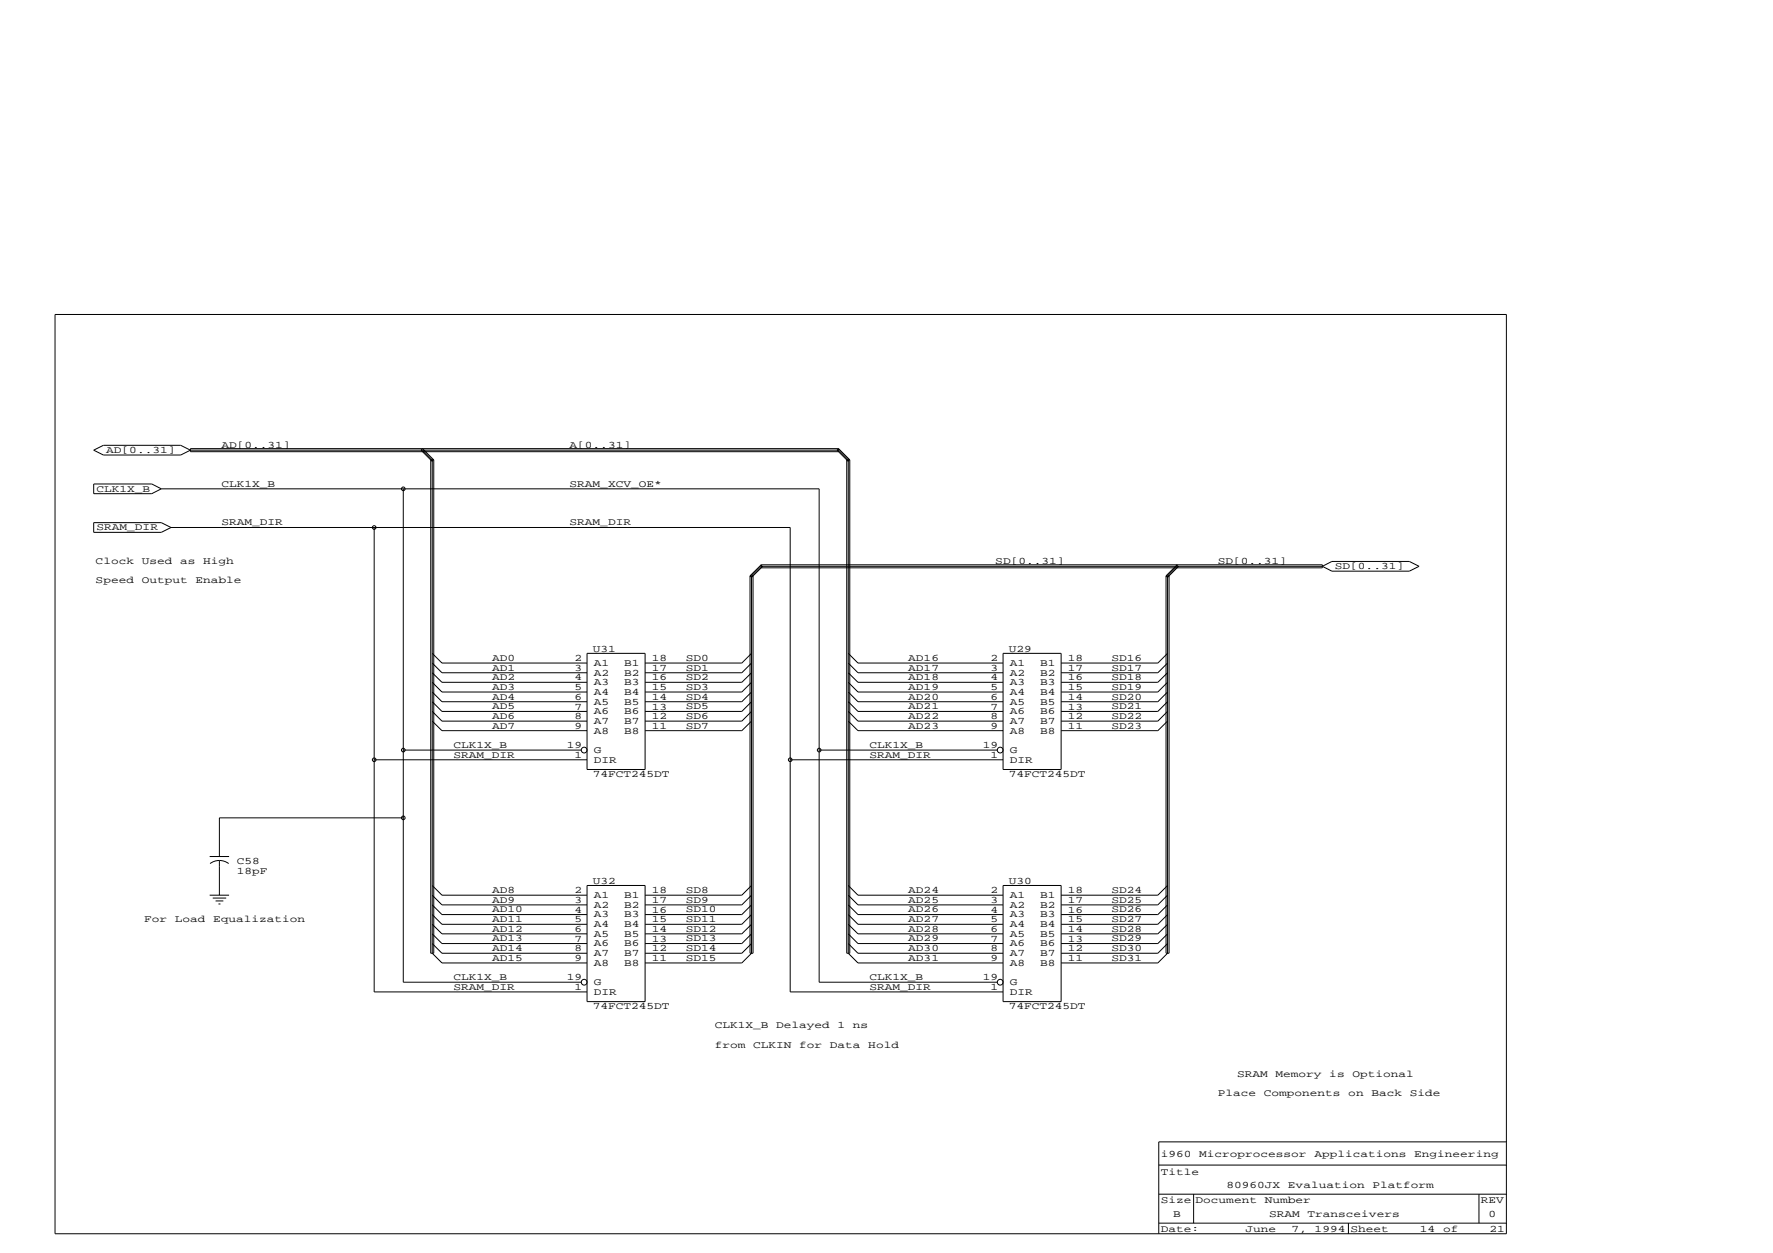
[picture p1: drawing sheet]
<svg xmlns="http://www.w3.org/2000/svg" width="297mm" height="210mm" viewBox="0 0 297 210" stroke-linecap="round" stroke-linejoin="round" font-family="sans-serif">
<g fill="none" stroke="#000" stroke-width=".17">
<path d="M9.2 52.7h243.2v154h-243.2zM15.7 75.4l1.6-.8h13l1.6 .8-1.6 .8h-13zM31.9 75.4h108.6l1.6 1.6v82.7l1.6 1.6h24.3M31.9 75.2h108.6v.5h-108.6zM70.8 75.4l1.6 1.6v82.7l1.6 1.6h24.3M72.2 77h.5v82.7h-.5zM72.7 77l-1.9-1.8-.3 .2 1.9 1.9M140.5 75.2l1.9 1.8M140.5 75.2l-.3 .2 1.9 1.9M141.9 77h.5v82.7h-.5zM15.7 81.1h9.7l1.6 .8-1.6 .8h-9.7zM15.7 87.6h11.3l1.7 .8-1.7 .8h-11.3z"/>
<path d="M27 81.9h110.2v82.6h29.9M28.7 88.4h103.7v77.8h35.6M62.7 88.4v77.8h35.6M67.6 81.9v82.6h29.8M125.7 96.5h.5v63.2h-.5zM127.5 94.6h94v.5h-94zM127.5 94.6l-1.8 1.9M127.8 94.9l-1.9 1.8-.2-.2M195.4 96.5l1.8-1.9v.3l-1.6 1.6v63.2l-1.6 1.6h-16.2M195.4 96.5h.5v63.2h-.5zM197.5 94.9l-1.9 1.8-.2-.2M221.5 94.9l1.6-.8h13l1.6 .8-1.6 .8h-13z"/>
<path d="M221.5 94.9h-94l-1.6 1.6v63.2l-1.6 1.6h-16.2M72.4 109.4l1.6 1.7h24.3M72.4 111.1l1.6 1.6h24.3M72.4 112.7l1.6 1.6h24.3M72.4 114.3l1.6 1.6h24.3M72.4 115.9l1.6 1.7h24.3M72.4 117.6l1.6 1.6h24.3M72.4 119.2l1.6 1.6h24.3M98.3 109.4h9.8v19.5h-9.8zM125.9 109.4l-1.6 1.7h-16.2M125.9 111.1l-1.6 1.6h-16.2M125.9 112.7l-1.6 1.6h-16.2"/>
<path d="M125.9 114.3l-1.6 1.6h-16.2M125.9 115.9l-1.6 1.7h-16.2M125.9 117.6l-1.6 1.6h-16.2M125.9 119.2l-1.6 1.6h-16.2M142.1 109.4l1.6 1.7h24.3M142.1 111.1l1.6 1.6h24.3M142.1 112.7l1.6 1.6h24.3M142.1 114.3l1.6 1.6h24.3M142.1 115.9l1.6 1.7h24.3M142.1 117.6l1.6 1.6h24.3M142.1 119.2l1.6 1.6h24.3M168 109.4h9.8v19.5h-9.8z"/>
<path d="M195.6 109.4l-1.6 1.7h-16.2M195.6 111.1l-1.6 1.6h-16.2M195.6 112.7l-1.6 1.6h-16.2M195.6 114.3l-1.6 1.6h-16.2M195.6 115.9l-1.6 1.7h-16.2M195.6 117.6l-1.6 1.6h-16.2M195.6 119.2l-1.6 1.6h-16.2M62.7 127.3h35.6M67.6 137h-30.8v6.5M67.6 125.7h29.8M72.4 120.8l1.6 1.6h24.3M125.9 120.8l-1.6 1.6h-16.2"/>
<path d="M132.4 127.3h35.6M137.2 125.7h29.9M142.1 120.8l1.6 1.6h24.3M195.6 120.8l-1.6 1.6h-16.2M35.1 143.5h3.3M35.1 150h3.3M35.2 144.7a2.59 2.59 0 0 1 3.1 0M35.6 150.4h2.3M36.1 150.9h1.3M36.6 151.4h.3M36.8 144.1v5.9M72.4 148.3l1.6 1.7h24.3"/>
<path d="M72.4 150l1.6 1.6h24.3M72.4 151.6l1.6 1.6h24.3M72.4 153.2l1.6 1.6h24.3M72.4 154.8l1.6 1.6h24.3M72.4 156.4l1.6 1.7h24.3M72.4 158.1l1.6 1.6h24.3M98.3 148.3h9.8v19.5h-9.8zM125.9 148.3l-1.6 1.7h-16.2M125.9 150l-1.6 1.6h-16.2M125.9 151.6l-1.6 1.6h-16.2M125.9 153.2l-1.6 1.6h-16.2M125.9 154.8l-1.6 1.6h-16.2"/>
<path d="M125.9 156.4l-1.6 1.7h-16.2M125.9 158.1l-1.6 1.6h-16.2M142.1 148.3l1.6 1.7h24.3M142.1 150l1.6 1.6h24.3M142.1 151.6l1.6 1.6h24.3M142.1 153.2l1.6 1.6h24.3M142.1 154.8l1.6 1.6h24.3M142.1 156.4l1.6 1.7h24.3M142.1 158.1l1.6 1.6h24.3M168 148.3h9.8v19.5h-9.8zM195.6 148.3l-1.6 1.7h-16.2M195.6 150l-1.6 1.6h-16.2"/>
<path d="M195.6 151.6l-1.6 1.6h-16.2M195.6 153.2l-1.6 1.6h-16.2M195.6 154.8l-1.6 1.6h-16.2M195.6 156.4l-1.6 1.7h-16.2M195.6 158.1l-1.6 1.6h-16.2M194.1 195.2h58.2M252.3 191.3h-58.2v15.4M194.1 204.9h58.2M194.1 200.1h58.2M200 200.1v4.8M225.9 204.9v1.8M247.8 200.1v4.8"/>
<circle cx="62.7" cy="88.4" r=".3"/>
<circle cx="67.6" cy="81.9" r=".3"/>
<circle cx="62.7" cy="127.3" r=".3"/>
<circle cx="67.6" cy="137" r=".3"/>
<circle cx="67.6" cy="125.7" r=".3"/>
<circle cx="97.9" cy="125.7" r=".48"/>
<circle cx="132.4" cy="127.3" r=".3"/>
<circle cx="137.2" cy="125.7" r=".3"/>
<circle cx="167.6" cy="125.7" r=".48"/>
<circle cx="97.9" cy="164.5" r=".48"/>
<circle cx="167.6" cy="164.5" r=".48"/>
</g>
<g font-size="1.7">
<text x="17.8" y="75.9">AD[0..31]</text>
<text x="37.1" y="75.1">AD[0..31]</text>
<text x="95.4" y="75.1">A[0..31]</text>
<text x="16.2" y="82.4">CLK1X_B</text>
<text x="37.1" y="81.5">CLK1X_B</text>
<text x="95.4" y="81.5">SRAM_XCV_OE*</text>
<text x="16.2" y="88.8">SRAM_DIR</text>
<text x="37.1" y="88">SRAM_DIR</text>
<text x="95.4" y="88">SRAM_DIR</text>
<text x="16" y="94.5">Clock</text>
<text x="23.7" y="94.5">Used</text>
<text x="30.2" y="94.5">as</text>
<text x="34" y="94.5">High</text>
<text x="166.8" y="94.5">SD[0..31]</text>
<text x="204" y="94.5">SD[0..31]</text>
<text x="223.6" y="95.4">SD[0..31]</text>
<text x="16" y="97.7">Speed</text>
<text x="23.7" y="97.7">Output</text>
<text x="32.8" y="97.7">Enable</text>
<text x="82.5" y="110.7">AD0</text>
<text x="82.5" y="112.3">AD1</text>
<text x="82.5" y="113.9">AD2</text>
<text x="96.2" y="110.8">2</text>
<text x="96.2" y="112.4">3</text>
<text x="96.2" y="114">4</text>
<text x="99.3" y="109.1">U31</text>
<text x="99.5" y="111.6">A1</text>
<text x="99.5" y="113.2">A2</text>
<text x="104.6" y="111.6">B1</text>
<text x="104.6" y="113.2">B2</text>
<text x="109.2" y="110.8">18</text>
<text x="109.2" y="112.4">17</text>
<text x="109.2" y="114">16</text>
<text x="114.9" y="110.7">SD0</text>
<text x="114.9" y="112.3">SD1</text>
<text x="114.9" y="113.9">SD2</text>
<text x="152.2" y="110.7">AD16</text>
<text x="152.2" y="112.3">AD17</text>
<text x="152.2" y="113.9">AD18</text>
<text x="165.9" y="110.8">2</text>
<text x="165.9" y="112.4">3</text>
<text x="165.9" y="114">4</text>
<text x="169" y="109.1">U29</text>
<text x="169.2" y="111.6">A1</text>
<text x="169.2" y="113.2">A2</text>
<text x="174.2" y="111.6">B1</text>
<text x="174.2" y="113.2">B2</text>
<text x="178.9" y="110.8">18</text>
<text x="178.9" y="112.4">17</text>
<text x="178.9" y="114">16</text>
<text x="186.2" y="110.7">SD16</text>
<text x="186.2" y="112.3">SD17</text>
<text x="186.2" y="113.9">SD18</text>
<text x="82.5" y="115.6">AD3</text>
<text x="82.5" y="117.2">AD4</text>
<text x="82.5" y="118.8">AD5</text>
<text x="96.2" y="115.6">5</text>
<text x="96.2" y="117.2">6</text>
<text x="96.2" y="118.9">7</text>
<text x="99.5" y="114.8">A3</text>
<text x="99.5" y="116.4">A4</text>
<text x="99.5" y="118">A5</text>
<text x="99.5" y="119.7">A6</text>
<text x="104.6" y="114.8">B3</text>
<text x="104.6" y="116.4">B4</text>
<text x="104.6" y="118">B5</text>
<text x="104.6" y="119.7">B6</text>
<text x="109.2" y="115.6">15</text>
<text x="109.2" y="117.2">14</text>
<text x="109.2" y="118.9">13</text>
<text x="114.9" y="115.6">SD3</text>
<text x="114.9" y="117.2">SD4</text>
<text x="114.9" y="118.8">SD5</text>
<text x="152.2" y="115.6">AD19</text>
<text x="152.2" y="117.2">AD20</text>
<text x="152.2" y="118.8">AD21</text>
<text x="165.9" y="115.6">5</text>
<text x="165.9" y="117.2">6</text>
<text x="165.9" y="118.9">7</text>
<text x="169.2" y="114.8">A3</text>
<text x="169.2" y="116.4">A4</text>
<text x="169.2" y="118">A5</text>
<text x="169.2" y="119.7">A6</text>
<text x="174.2" y="114.8">B3</text>
<text x="174.2" y="116.4">B4</text>
<text x="174.2" y="118">B5</text>
<text x="174.2" y="119.7">B6</text>
<text x="178.9" y="115.6">15</text>
<text x="178.9" y="117.2">14</text>
<text x="178.9" y="118.9">13</text>
<text x="186.2" y="115.6">SD19</text>
<text x="186.2" y="117.2">SD20</text>
<text x="186.2" y="118.8">SD21</text>
<text x="76" y="125.3">CLK1X_B</text>
<text x="82.5" y="120.4">AD6</text>
<text x="82.5" y="122">AD7</text>
<text x="94.9" y="125.3">19</text>
<text x="96.2" y="120.5">8</text>
<text x="96.2" y="122.1">9</text>
<text x="99.5" y="121.3">A7</text>
<text x="99.5" y="122.9">A8</text>
<text x="104.6" y="121.3">B7</text>
<text x="104.6" y="122.9">B8</text>
<text x="109.2" y="120.5">12</text>
<text x="109.2" y="122.1">11</text>
<text x="114.9" y="120.4">SD6</text>
<text x="114.9" y="122">SD7</text>
<text x="145.7" y="125.3">CLK1X_B</text>
<text x="152.2" y="120.4">AD22</text>
<text x="152.2" y="122">AD23</text>
<text x="164.6" y="125.3">19</text>
<text x="165.9" y="120.5">8</text>
<text x="165.9" y="122.1">9</text>
<text x="169.2" y="121.3">A7</text>
<text x="169.2" y="122.9">A8</text>
<text x="174.2" y="121.3">B7</text>
<text x="174.2" y="122.9">B8</text>
<text x="178.9" y="120.5">12</text>
<text x="178.9" y="122.1">11</text>
<text x="186.2" y="120.4">SD22</text>
<text x="186.2" y="122">SD23</text>
<text x="76" y="126.9">SRAM_DIR</text>
<text x="96.2" y="127">1</text>
<text x="99.3" y="130.2">74FCT245DT</text>
<text x="99.5" y="126.1">G</text>
<text x="99.5" y="127.8">DIR</text>
<text x="145.7" y="126.9">SRAM_DIR</text>
<text x="165.9" y="127">1</text>
<text x="169" y="130.2">74FCT245DT</text>
<text x="169.2" y="126.1">G</text>
<text x="169.2" y="127.8">DIR</text>
<text x="39.7" y="144.8">C58</text>
<text x="39.7" y="146.4">18pF</text>
<text x="82.5" y="149.6">AD8</text>
<text x="96.2" y="149.7">2</text>
<text x="99.3" y="148">U32</text>
<text x="109.2" y="149.7">18</text>
<text x="114.9" y="149.6">SD8</text>
<text x="152.2" y="149.6">AD24</text>
<text x="165.9" y="149.7">2</text>
<text x="169" y="148">U30</text>
<text x="178.9" y="149.7">18</text>
<text x="186.2" y="149.6">SD24</text>
<text x="24.1" y="154.5">For</text>
<text x="29.3" y="154.5">Load</text>
<text x="35.7" y="154.5">Equalization</text>
<text x="82.5" y="151.2">AD9</text>
<text x="82.5" y="152.9">AD10</text>
<text x="82.5" y="154.5">AD11</text>
<text x="96.2" y="151.3">3</text>
<text x="96.2" y="152.9">4</text>
<text x="96.2" y="154.5">5</text>
<text x="99.5" y="150.4">A1</text>
<text x="99.5" y="152.1">A2</text>
<text x="99.5" y="153.7">A3</text>
<text x="99.5" y="155.3">A4</text>
<text x="104.6" y="150.4">B1</text>
<text x="104.6" y="152.1">B2</text>
<text x="104.6" y="153.7">B3</text>
<text x="104.6" y="155.3">B4</text>
<text x="109.2" y="151.3">17</text>
<text x="109.2" y="152.9">16</text>
<text x="109.2" y="154.5">15</text>
<text x="114.9" y="151.2">SD9</text>
<text x="114.9" y="152.9">SD10</text>
<text x="114.9" y="154.5">SD11</text>
<text x="152.2" y="151.2">AD25</text>
<text x="152.2" y="152.9">AD26</text>
<text x="152.2" y="154.5">AD27</text>
<text x="165.9" y="151.3">3</text>
<text x="165.9" y="152.9">4</text>
<text x="165.9" y="154.5">5</text>
<text x="169.2" y="150.4">A1</text>
<text x="169.2" y="152.1">A2</text>
<text x="169.2" y="153.7">A3</text>
<text x="169.2" y="155.3">A4</text>
<text x="174.2" y="150.4">B1</text>
<text x="174.2" y="152.1">B2</text>
<text x="174.2" y="153.7">B3</text>
<text x="174.2" y="155.3">B4</text>
<text x="178.9" y="151.3">17</text>
<text x="178.9" y="152.9">16</text>
<text x="178.9" y="154.5">15</text>
<text x="186.2" y="151.2">SD25</text>
<text x="186.2" y="152.9">SD26</text>
<text x="186.2" y="154.5">SD27</text>
<text x="82.5" y="156.1">AD12</text>
<text x="82.5" y="157.7">AD13</text>
<text x="82.5" y="159.3">AD14</text>
<text x="82.5" y="161">AD15</text>
<text x="96.2" y="156.1">6</text>
<text x="96.2" y="157.8">7</text>
<text x="96.2" y="159.4">8</text>
<text x="96.2" y="161">9</text>
<text x="99.5" y="156.9">A5</text>
<text x="99.5" y="158.5">A6</text>
<text x="99.5" y="160.2">A7</text>
<text x="99.5" y="161.8">A8</text>
<text x="104.6" y="156.9">B5</text>
<text x="104.6" y="158.5">B6</text>
<text x="104.6" y="160.2">B7</text>
<text x="104.6" y="161.8">B8</text>
<text x="109.2" y="156.1">14</text>
<text x="109.2" y="157.8">13</text>
<text x="109.2" y="159.4">12</text>
<text x="109.2" y="161">11</text>
<text x="114.9" y="156.1">SD12</text>
<text x="114.9" y="157.7">SD13</text>
<text x="114.9" y="159.3">SD14</text>
<text x="114.9" y="161">SD15</text>
<text x="152.2" y="156.1">AD28</text>
<text x="152.2" y="157.7">AD29</text>
<text x="152.2" y="159.3">AD30</text>
<text x="152.2" y="161">AD31</text>
<text x="165.9" y="156.1">6</text>
<text x="165.9" y="157.8">7</text>
<text x="165.9" y="159.4">8</text>
<text x="165.9" y="161">9</text>
<text x="169.2" y="156.9">A5</text>
<text x="169.2" y="158.5">A6</text>
<text x="169.2" y="160.2">A7</text>
<text x="169.2" y="161.8">A8</text>
<text x="174.2" y="156.9">B5</text>
<text x="174.2" y="158.5">B6</text>
<text x="174.2" y="160.2">B7</text>
<text x="174.2" y="161.8">B8</text>
<text x="178.9" y="156.1">14</text>
<text x="178.9" y="157.8">13</text>
<text x="178.9" y="159.4">12</text>
<text x="178.9" y="161">11</text>
<text x="186.2" y="156.1">SD28</text>
<text x="186.2" y="157.7">SD29</text>
<text x="186.2" y="159.3">SD30</text>
<text x="186.2" y="161">SD31</text>
<text x="76" y="164.2">CLK1X_B</text>
<text x="76" y="165.8">SRAM_DIR</text>
<text x="94.9" y="164.2">19</text>
<text x="96.2" y="165.9">1</text>
<text x="99.5" y="165">G</text>
<text x="99.5" y="166.6">DIR</text>
<text x="145.7" y="164.2">CLK1X_B</text>
<text x="145.7" y="165.8">SRAM_DIR</text>
<text x="164.6" y="164.2">19</text>
<text x="165.9" y="165.9">1</text>
<text x="169.2" y="165">G</text>
<text x="169.2" y="166.6">DIR</text>
<text x="99.3" y="169.1">74FCT245DT</text>
<text x="119.7" y="172.3">CLK1X_B</text>
<text x="130" y="172.3">Delayed</text>
<text x="140.3" y="172.3">1</text>
<text x="142.9" y="172.3">ns</text>
<text x="169" y="169.1">74FCT245DT</text>
<text x="119.7" y="175.5">from</text>
<text x="126.2" y="175.5">CLKIN</text>
<text x="133.9" y="175.5">for</text>
<text x="139" y="175.5">Data</text>
<text x="145.5" y="175.5">Hold</text>
<text x="204" y="183.6">Place</text>
<text x="207.3" y="180.4">SRAM</text>
<text x="211.7" y="183.6">Components</text>
<text x="213.7" y="180.4">Memory</text>
<text x="222.7" y="180.4">is</text>
<text x="225.9" y="183.6">on</text>
<text x="226.6" y="180.4">Optional</text>
<text x="229.8" y="183.6">Back</text>
<text x="236.2" y="183.6">Side</text>
<text x="194.5" y="196.8">Title</text>
<text x="194.5" y="193.9">i960</text>
<text x="200.9" y="193.9">Microprocessor</text>
<text x="220.2" y="193.9">Applications</text>
<text x="236.9" y="193.9">Engineering</text>
<text x="194.5" y="201.5">Size Document</text>
<text x="196.6" y="203.9">B</text>
<text x="205.5" y="199.1">80960JX</text>
<text x="211.9" y="201.5">Number</text>
<text x="212.6" y="203.9">SRAM</text>
<text x="215.8" y="199.1">Evaluation</text>
<text x="219.1" y="203.9">Transceivers</text>
<text x="229.9" y="199.1">Platform</text>
<text x="248.1" y="201.5">REV</text>
<text x="249.4" y="203.9">0</text>
<text x="194.5" y="206.4">Date:</text>
<text x="208.7" y="206.4">June</text>
<text x="216.4" y="206.4">7,</text>
<text x="220.3" y="206.4">1994 Sheet</text>
<text x="237.9" y="206.4">14</text>
<text x="241.8" y="206.4">of</text>
<text x="249.5" y="206.4">21</text>
</g>
</svg>
